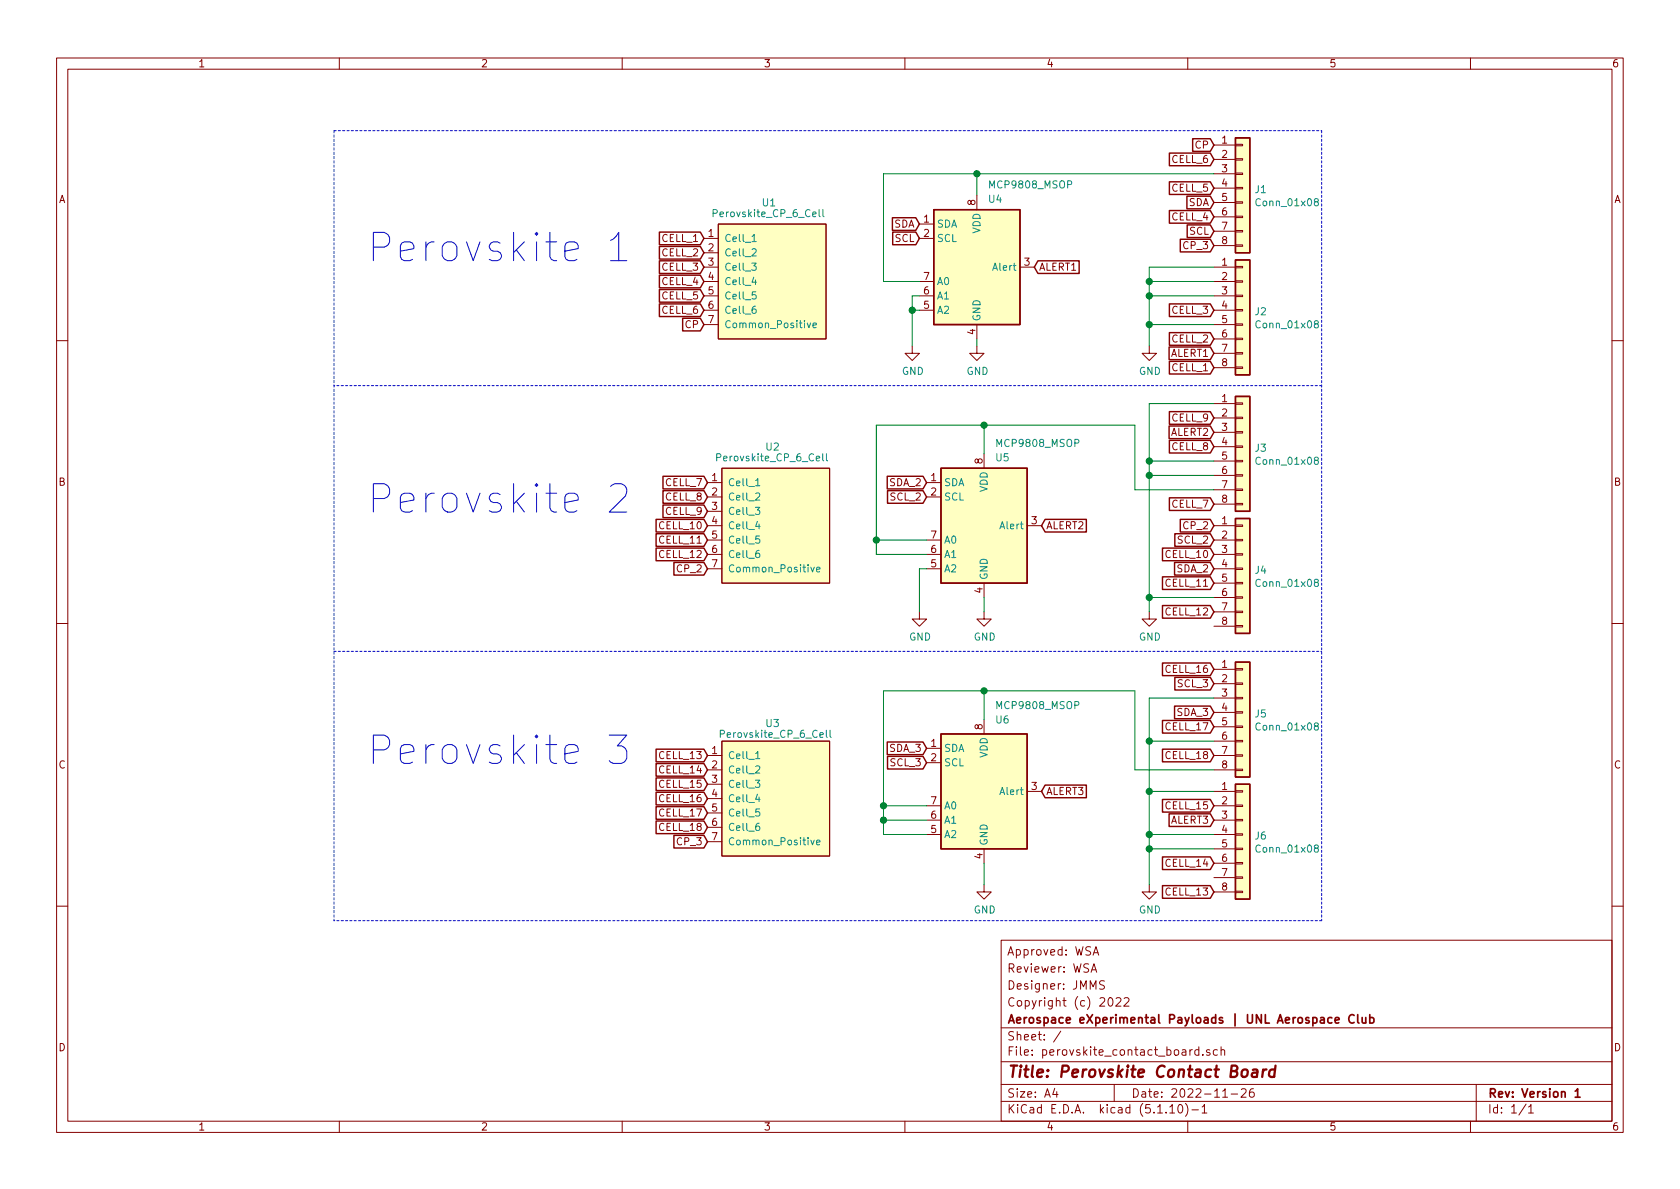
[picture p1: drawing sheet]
<svg xmlns="http://www.w3.org/2000/svg" width="297mm" height="210mm" viewBox="0 0 297 210" stroke-linecap="round" stroke-linejoin="round" font-family="sans-serif">
<g fill="none" stroke="#840000" stroke-width=".18">
<path d="M10 10.3h277v189.9h-277zM12 12.2h273v186.1h-273zM60 10.3v1.9M110 10.3v1.9M160 10.3v1.9M210 10.3v1.9M260 10.3v1.9M127 39.6h19v20.3h-19zM162.6 39.6h2.5M172.7 34.5v2.6M214.6 25.6h3.8M214.6 28.2h3.8"/>
<path d="M214.6 30.7h3.8M214.6 33.3h3.8M214.6 35.8h3.8M214.6 38.3h3.8M218.4 38.2h1.3v.3h-1.3zM218.4 35.7h1.3v.2h-1.3zM218.4 30.6h1.3v.3h-1.3zM218.4 28.1h1.3v.2h-1.3zM218.4 25.5h1.3v.3h-1.3zM218.4 33.1h1.3v.3h-1.3zM124.5 42.2h2.5M124.5 47.2h2.5"/>
<path d="M124.5 54.9h2.5M124.5 52.3h2.5M124.5 49.8h2.5M124.5 57.4h2.5M124.5 44.7h2.5M162.6 42.2h2.5M162.6 54.9h2.5M162.6 52.3h2.5M162.6 49.8h2.5M172.7 57.4v2.5M180.3 47.2h2.6M214.6 47.2h3.8"/>
<path d="M214.6 54.9h3.8M214.6 52.3h3.8M214.6 49.8h3.8M214.6 40.9h3.8M214.6 43.4h3.8M214.6 57.4h3.8M214.6 59.9h3.8M218.4 40.8h1.3v.2h-1.3zM218.4 43.3h1.3v.3h-1.3zM218.4 59.8h1.3v.3h-1.3zM218.4 57.3h1.3v.2h-1.3zM218.4 52.2h1.3v.2h-1.3z"/>
<path d="M218.4 49.7h1.3v.2h-1.3zM218.4 47.1h1.3v.3h-1.3zM218.4 54.7h1.3v.3h-1.3zM10 60.2h2M161.3 61.2v1.3h1.3l-1.3 1.2-1.3-1.2h1.3M172.7 61.2v1.3h1.3l-1.3 1.2-1.3-1.2h1.3M203.2 61.2v1.3h1.3l-1.3 1.2-1.3-1.2h1.3M214.6 62.5h3.8M214.6 65h3.8M214.6 71.4h3.8M214.6 73.9h3.8M214.6 76.4h3.8"/>
<path d="M214.6 79h3.8M218.4 62.4h1.3v.2h-1.3zM218.4 64.9h1.3v.2h-1.3zM218.4 76.3h1.3v.3h-1.3zM218.4 73.8h1.3v.2h-1.3zM218.4 71.2h1.3v.3h-1.3zM218.4 78.9h1.3v.2h-1.3zM285 60.2h2M125.1 93h2.5M125.1 95.5h2.5M125.1 98h2.5M125.1 85.3h2.5"/>
<path d="M125.1 87.9h2.5M125.1 90.4h2.5M127.6 82.8h19.1v20.3h-19.1zM163.8 95.5h2.6M163.8 98h2.6M163.8 85.3h2.6M163.8 87.9h2.6M174 80.3v2.5M181.6 93h2.5M214.6 81.5h3.8M214.6 84.1h3.8M214.6 86.6h3.8"/>
<path d="M214.6 89.1h3.8M214.6 93h3.8M214.6 95.5h3.8M214.6 98h3.8M218.4 83.9h1.3v.3h-1.3zM218.4 86.5h1.3v.2h-1.3zM218.4 89h1.3v.3h-1.3zM218.4 81.4h1.3v.3h-1.3zM218.4 97.9h1.3v.3h-1.3zM218.4 95.4h1.3v.2h-1.3zM218.4 92.8h1.3v.3h-1.3zM10 110.3h2"/>
<path d="M125.1 100.6h2.5M162.6 108.2v1.3h1.2l-1.2 1.2-1.3-1.2h1.3M163.8 100.6h2.6M174 108.2v1.3h1.3l-1.3 1.2-1.3-1.2h1.3M174 103.1v2.6M203.2 108.2v1.3h1.3l-1.3 1.2-1.3-1.2h1.3M214.6 118.4h3.8M214.6 100.6h3.8M214.6 103.1h3.8M214.6 105.7h3.8M214.6 108.2h3.8M214.6 110.7h3.8"/>
<path d="M218.4 118.2h1.3v.3h-1.3zM218.4 105.5h1.3v.3h-1.3zM218.4 108.1h1.3v.2h-1.3zM218.4 110.6h1.3v.3h-1.3zM218.4 103h1.3v.2h-1.3zM218.4 100.5h1.3v.2h-1.3zM285 110.3h2M125.1 133.6h2.5M125.1 136.1h2.5M125.1 138.7h2.5M127.6 131.1h19.1v20.3h-19.1zM163.8 132.3h2.6"/>
<path d="M163.8 134.9h2.6M174 127.2v2.6M181.6 139.9h2.5M214.6 120.9h3.8M214.6 123.4h3.8M214.6 126h3.8M214.6 128.5h3.8M214.6 131.1h3.8M214.6 133.6h3.8M214.6 136.1h3.8M214.6 139.9h3.8M218.4 130.9h1.3v.3h-1.3z"/>
<path d="M218.4 133.5h1.3v.2h-1.3zM218.4 136h1.3v.3h-1.3zM218.4 128.4h1.3v.2h-1.3zM218.4 123.3h1.3v.3h-1.3zM218.4 120.8h1.3v.2h-1.3zM218.4 125.9h1.3v.2h-1.3zM218.4 139.8h1.3v.3h-1.3zM125.1 141.2h2.5M125.1 143.8h2.5M125.1 146.3h2.5M125.1 148.8h2.5M163.8 142.5h2.6"/>
<path d="M163.8 145h2.6M163.8 147.6h2.6M174 156.5v1.2h1.3l-1.3 1.3-1.3-1.3h1.3M174 150.1v2.5M203.2 156.5v1.2h1.3l-1.3 1.3-1.3-1.3h1.3M214.6 142.5h3.8M214.6 145h3.8M214.6 147.6h3.8M214.6 150.1h3.8M214.6 152.6h3.8M214.6 155.2h3.8M214.6 157.7h3.8"/>
<path d="M218.4 152.5h1.3v.3h-1.3zM218.4 155.1h1.3v.2h-1.3zM218.4 157.6h1.3v.3h-1.3zM218.4 150h1.3v.2h-1.3zM218.4 144.9h1.3v.3h-1.3zM218.4 142.4h1.3v.2h-1.3zM218.4 147.4h1.3v.3h-1.3zM10 160.2h2M177 166.3h108v32h-108zM192.9 171.9l.5-1.5 .5 1.5M193.1 171.5h.7M193.3 168.9l.5-1.5 .5 1.5"/>
<path d="M193.4 168.5h.7M195.3 173.5l-.6-.1-.3 .3 .1 .3 .7 .4v.4l-.2 .1-.6-.1M196.1 176.5l.2-.1a.8 .8 0 0 1 .5 .8 .8 .8 0 0 1-.5 .7 1 1 0 0 1-.2-1.4zM197.3 176.6l.3-.2h.3l.3 .5-.9 1h.9M198.8 176.6l.2-.2h.3l.3 .5-.9 1h.9M285 160.2h2M60 198.3v1.9M110 198.3v1.9M160 198.3v1.9M177 194.8h108M177 191.8h108M177 187.8h108"/>
<path d="M177 181.8h108M186.5 192.5l-.4 1h1M186.8 193v1M187.6 182.3l-1.3 2M197 191.8v3M206.8 195.8l.5-.5v1.5M206.8 196.8h.9M208.5 195.4l.1-.1a.8 .8 0 0 1 .5 .8 .8 .8 0 0 1-.5 .7 1 1 0 0 1-.1-1.4zM209.6 195.1a1.71 1.71 0 0 1 0 2.3M210 198.3v1.9M210.7 196.3h1.2M212 185.7l-.5-.1-.2 .3v.6l.2 .1 .5-.1"/>
<path d="M212 185.1v1.5M212.5 195.8l.5-.5v1.5M212.5 196.8h.9M212.7 186.5v.1M213.9 185.7a.37 .37 0 0 0-.6 .1l.1 .2 .5 .2 .1 .1-.3 .3-.4-.1M215.2 185.7l-.4-.1-.3 .3 .1 .6 .2 .1 .4-.1M215.9 185.7h.1a.37 .37 0 0 1 .5 .1v.8M215.9 185.1v1.5M216.2 194h.8M217.7 193.5h1.1M219.5 192.7l.2-.2h.3l.3 .2v.3v.2l-.9 .8h.9M221.6 192.5a.59 .59 0 0 0-.7 .7l.1 .7 .2 .1 .5-.1 .1-.5-.2-.2-.4-.1-.3 .3"/>
<path d="M260 198.3v1.9M261 191.8v6.5M269.8 195.2l-1.2 2M270.3 195.8l.4-.5v1.5M270.3 196.8h.8"/>
</g>
<path d="M239.4 179.6a.7 .7 0 0 0-.9 .2 .7 .7 0 0 0 .1 .9 .55 .55 0 0 0 .8 .1M240.1 179.4v1.3l.2 .2M240.8 179.9l.1 .9 .4 .1 .2-.1M241.5 179.9v1M242.2 179.4v1.5M235.5 180l-.4-.1-.3 .3v.6l.3 .1 .4-.1M236.1 180.4l.7-.1-.1-.3-.4-.1-.2 .2v.7h.6M242.2 180l.4-.1 .3 .3-.1 .6-.2 .1-.4-.1M278.5 193l.4-.5v1.5M278.5 194h.9" fill="none" stroke="#840000" stroke-width=".3"/>
<path d="M221.5 189.2h.8l-.1 1.2M222.3 189.6l-.7 .1a.4 .4 0 0 0-.3 .3 .4 .4 0 0 0 .3 .4l.6-.1M223.3 189.1l-.1 1.3M223.9 189.1a.55 .55 0 0 0-.6 .4M225.4 189.2a.68 .68 0 0 0-1 .3v.8l.3 .1 .6-.1M225.5 188.4l-.2 2" fill="none" stroke="#840000" stroke-width=".41"/>
<g fill="#ffffc2" stroke="#ffffc2" stroke-width=".18">
<path d="M165.1 37.1h15.2v20.3h-15.2z"/>
<path d="M218.4 24.4h2.6v20.3h-2.6z"/>
<path d="M218.4 46h2.6v20.3h-2.6z"/>
<path d="M218.4 70.1h2.6v20.3h-2.6z"/>
<path d="M218.4 117.1h2.6v20.3h-2.6z"/>
<path d="M218.4 138.7h2.6v20.3h-2.6z"/>
<path d="M218.4 91.7h2.6v20.3h-2.6z"/>
<path d="M127.6 131.1h19.1v20.3h-19.1z"/>
<path d="M127.6 82.8h19.1v20.3h-19.1z"/>
<path d="M127 39.6h19v20.3h-19z"/>
<path d="M166.4 82.8h15.2v20.3h-15.2z"/>
<path d="M166.4 129.8h15.2v20.3h-15.2z"/>
</g>
<g fill="none" stroke="#840000" stroke-width=".25">
<path d="M157.8 38.5h4.1l.7 1.1-.7 1.1h-4.1zM165.1 37.1h15.2v20.3h-15.2zM206.8 37.2h7.2l.6 1.1-.6 1.2h-7.2zM206.8 32.2h7.2l.6 1.1-.6 1.1h-7.2zM206.8 27.1h7.2l.6 1.1-.6 1.1h-7.2zM209.9 34.7h4.1l.6 1.1-.6 1.1h-4.1zM209.9 39.8h4.1l.6 1.1-.6 1.1h-4.1zM210.9 24.5h3.1l.6 1.1-.6 1.2h-3.1zM218.4 24.4h2.6v20.3h-2.6zM116.6 43.6h7.2l.7 1.1-.7 1.1h-7.2zM116.6 46.1h7.2l.7 1.1-.7 1.2h-7.2zM116.6 48.7h7.2l.7 1.1-.7 1.1h-7.2z"/>
<path d="M116.6 51.2h7.2l.7 1.1-.7 1.1h-7.2zM116.6 53.7h7.2l.7 1.2-.7 1.1h-7.2zM116.6 41h7.2l.7 1.2-.7 1.1h-7.2zM120.7 56.3h3.1l.7 1.1-.7 1.1h-3.1zM157.8 41h4.1l.7 1.2-.7 1.1h-4.1zM183.5 46.1h7.3v2.3h-7.3l-.6-1.2zM206.8 58.8h7.2l.6 1.1-.6 1.2h-7.2zM206.8 53.7h7.2l.6 1.2-.6 1.1h-7.2zM208.7 42.3h5.3l.6 1.1-.6 1.1h-5.3zM218.4 46h2.6v20.3h-2.6zM206.7 61.4h7.3l.6 1.1-.6 1.1h-7.3zM206.7 75.3h7.3l.6 1.1-.6 1.2h-7.3z"/>
<path d="M206.8 77.9h7.2l.6 1.1-.6 1.1h-7.2zM206.8 72.8h7.2l.6 1.1-.6 1.1h-7.2zM206.8 63.9h7.2l.6 1.1-.6 1.1h-7.2zM218.4 70.1h2.6v20.3h-2.6zM116 91.8h8.5l.6 1.2-.6 1.1h-8.5zM116 94.4h8.5l.6 1.1-.6 1.1h-8.5zM116 96.9h8.5l.6 1.1-.6 1.2h-8.5zM117.2 84.2h7.3l.6 1.1-.6 1.2h-7.3zM117.2 86.8h7.3l.6 1.1-.6 1.1h-7.3zM117.2 89.3h7.3l.6 1.1-.6 1.1h-7.3zM119.2 99.5h5.3l.6 1.1-.6 1.1h-5.3zM156.9 84.2h6.3l.6 1.1-.6 1.2h-6.3z"/>
<path d="M156.9 86.8h6.3l.6 1.1-.6 1.1h-6.3zM166.4 82.8h15.2v20.3h-15.2zM184.8 91.8h7.3v2.3h-7.3l-.7-1.1zM205.5 96.9h8.5l.6 1.1-.6 1.2h-8.5zM206.8 88h7.2l.6 1.1-.6 1.2h-7.2zM207.7 99.5h6.3l.6 1.1-.6 1.1h-6.3zM207.7 94.4h6.3l.6 1.1-.6 1.1h-6.3zM208.7 91.8h5.3l.6 1.2-.6 1.1h-5.3zM218.4 91.7h2.6v20.3h-2.6zM205.5 102h8.5l.6 1.1-.6 1.1h-8.5zM205.5 107.1h8.5l.6 1.1-.6 1.1h-8.5zM205.5 117.2h8.5l.6 1.2-.6 1.1h-8.5z"/>
<path d="M207.7 119.8h6.3l.6 1.1-.6 1.1h-6.3zM218.4 117.1h2.6v20.3h-2.6zM116 132.5h8.5l.6 1.1-.6 1.1h-8.5zM116 135h8.5l.6 1.1-.6 1.2h-8.5zM116 137.6h8.5l.6 1.1-.6 1.1h-8.5zM156.9 131.2h6.3l.6 1.1-.6 1.1h-6.3zM156.9 133.8h6.3l.6 1.1-.6 1.1h-6.3zM166.4 129.8h15.2v20.3h-15.2zM184.8 138.8h7.3v2.3h-7.3l-.7-1.2zM205.5 127.4h8.5l.6 1.1-.6 1.1h-8.5zM205.5 132.5h8.5l.6 1.1-.6 1.1h-8.5zM207.7 124.9h6.3l.6 1.1-.6 1.1h-6.3z"/>
<path d="M218.4 138.7h2.6v20.3h-2.6zM116 142.6h8.5l.6 1.2-.6 1.1h-8.5zM116 140.1h8.5l.6 1.1-.6 1.1h-8.5zM116 145.2h8.5l.6 1.1-.6 1.1h-8.5zM119.2 147.7h5.3l.6 1.1-.6 1.2h-5.3zM205.5 156.6h8.5l.6 1.1-.6 1.1h-8.5zM205.5 151.5h8.5l.6 1.1-.6 1.2h-8.5zM205.5 141.4h8.5l.6 1.1-.6 1.1h-8.5zM206.7 143.9h7.3l.6 1.1-.6 1.1h-7.3z"/>
</g>
<g fill="none" stroke="#008484" stroke-width=".18">
<path d="M144.8 37.1v1l.2 .2M145.5 37.1v1l.2 .2M232.6 35.7l-.2-.1v-.4l.2-.1 .4 .1v.4l-.5 .1-.1 .2v.3l.2 .2 .4-.1 .1-.1-.1-.4-.1-.1M132.9 46.5h.8l-.4 .5 .4 .1v.6l-.2 .1-.6-.1M133 41.8l.3-.4v1.3M133 44.1l.5-.1 .2 .1v.2v.2l-.8 .8h.8M133 42.7h.7M133.3 49l-.3 .9h.8M133.6 54.1h-.3a.79 .79 0 0 0-.1 1.3l.5-.1v-.5l-.5-.2-.2 .3M133.7 51.6h-.7v.6l.2-.1 .5 .1v.6l-.2 .1-.5-.1M142.7 57.1l.3 .9 .3-.9M143.7 57.5l.6-.1v-.2l-.4-.1-.2 .2 .1 .6h.5"/>
<path d="M232.6 57.3l-.2-.2v-.3l.2-.1 .4 .1v.3l-.5 .2-.1 .2v.3l.2 .2 .4-.1 .1-.1-.1-.4-.1-.1M133.6 89.7h.7l-.4 .5 .4 .1v.6l-.2 .1-.5-.1M133.6 85l.4-.4v1.3M133.6 87.3l.5-.1 .2 .1v.2v.2l-.7 .7h.7M133.6 85.9h.7M133.9 92.2l-.3 .9h.8M134.2 97.3h-.2a.79 .79 0 0 0-.1 1.3l.4-.1v-.6l-.4-.1-.3 .3M134.3 94.8h-.6l-.1 .6 .2-.1 .5 .1v.5l-.2 .2-.5-.2M145.5 80.2v1.1l.1 .2M146.1 80.2v1.1l.2 .2M232.6 81.4l-.2-.1v-.3l.2-.2 .4 .1v.4l-.5 .2-.1 .1v.3l.2 .2h.4l.1-.2-.1-.4-.1-.1M143.4 100.3l.3 .8 .3-.8"/>
<path d="M144.4 100.7l.6-.1-.1-.3h-.3l-.2 .2v.6h.5M232.6 103l-.2-.1v-.3l.2-.2 .4 .1v.4l-.5 .1-.1 .2v.3l.2 .2h.4l.1-.2-.1-.4-.1-.1M133.6 138h.7l-.4 .4 .4 .2v.5l-.2 .1-.5-.1M133.6 133.2l.4-.3v1.3M133.6 135.6l.5-.2 .2 .2v.2v.2l-.7 .7h.7M133.6 134.2h.7M146.1 129.1v1.1l.2 .2M146.8 129.1v1.1l.2 .2M232.6 128.4l-.2-.1v-.3l.2-.2 .4 .1v.4l-.5 .1-.1 .2v.3l.2 .2h.4l.1-.2-.1-.4-.1-.1M133.9 140.5l-.3 .8h.8M134.2 145.6h-.2a.79 .79 0 0 0-.1 1.3l.4-.2v-.5l-.4-.1-.3 .2M134.3 143h-.6l-.1 .7 .2-.2 .5 .2v.5l-.2 .1-.5-.1"/>
<path d="M143.4 148.6l.3 .8 .3-.8M144.4 149l.6-.1-.1-.3h-.3l-.2 .1v.6h.5M232.6 150l-.2-.1v-.4l.2-.1 .4 .1v.4l-.5 .1-.1 .2v.3l.2 .2 .4-.1 .1-.1-.1-.4-.1-.1"/>
</g>
<path d="M59.1 23.1h174.6M59.1 23.1v139.7M233.7 23.1v139.7M233.7 68.2h-174.6M59.1 115.2h174.6M233.7 162.8h-174.6" fill="none" stroke="#0000c2" stroke-width=".18" stroke-dasharray=".4 .4"/>
<g fill="none" stroke="#008400" stroke-width=".18">
<path d="M172.7 30.7v3.8M214.6 30.7h-58.4v19.1h6.4M161.3 54.9h1.3M162.6 52.3h-1.3v8.9M172.7 59.9v1.3M203.2 49.8h11.4M203.2 52.3h11.4M203.2 57.4h11.4M214.6 47.2h-11.4v14M174 75.2v5.1M214.6 71.4h-11.4v36.8M154.9 95.5h8.9"/>
<path d="M203.2 84.1h11.4M203.2 81.5h11.4M214.6 86.6h-13.9v-11.4h-45.8v22.8h8.9M163.8 100.6h-1.2v7.6M174 105.7v2.5M203.2 105.7h11.4M174 122.2v5M203.2 131.1h11.4M203.2 139.9h11.4M214.6 123.4h-11.4v33.1M214.6 136.1h-13.9v-13.9h-44.5v25.4h7.6M156.2 142.5h7.6"/>
<path d="M156.2 145h7.6M174 152.6v3.9M203.2 147.6h11.4M203.2 150.1h11.4"/>
</g>
<path d="M107.9 42.5l.5-.2 1-1.2v5M107.9 46.1h2.9M107.9 86l.8-.5h1.2a1.37 1.37 0 0 1 .7 2.2l-2.9 2.8h3.1M107.7 130h3.1l-1.7 1.9a1.4 1.4 0 0 1 1.7 1v1.2l-.5 .7-.4 .2h-1.5l-.7-.5" fill="none" stroke="#0000c2" stroke-width=".18"/>
<g fill="#008400" stroke="#008400" stroke-width=".25">
<circle cx="154.9" cy="95.5" r=".51"/>
<circle cx="203.2" cy="139.9" r=".51"/>
<circle cx="203.2" cy="147.6" r=".51"/>
<circle cx="203.2" cy="52.3" r=".51"/>
<circle cx="156.2" cy="145" r=".51"/>
<circle cx="156.2" cy="142.5" r=".51"/>
<circle cx="203.2" cy="49.8" r=".51"/>
<circle cx="203.2" cy="131.1" r=".51"/>
<circle cx="174" cy="122.2" r=".51"/>
<circle cx="203.2" cy="81.5" r=".51"/>
<circle cx="203.2" cy="150.1" r=".51"/>
<circle cx="203.2" cy="84.1" r=".51"/>
<circle cx="174" cy="75.2" r=".51"/>
<circle cx="203.2" cy="105.7" r=".51"/>
<circle cx="172.7" cy="30.7" r=".51"/>
<circle cx="203.2" cy="57.4" r=".51"/>
<circle cx="161.3" cy="54.9" r=".51"/>
</g>
<g font-size="7" fill="#0000c2">
<text x="64.8" y="46.3">Perovskite 1</text>
<text x="64.8" y="90.8">Perovskite 2</text>
<text x="64.8" y="135.2">Perovskite 3</text>
</g>
<text font-size="2.8" fill="#840000" x="178" y="190.5">Title: Perovskite Contact Board</text>
<g font-size="2.1" fill="#840000">
<text x="178" y="172">Reviewer: WSA</text>
<text x="178" y="169">Approved: WSA</text>
<text x="178" y="178">Copyright (c) 2022</text>
<text x="178" y="175">Designer: JMMS</text>
<text x="178" y="184">Sheet: /</text>
<text x="178" y="181">Aerospace eXperimental Payloads | UNL Aerospace Club</text>
<text x="178" y="186.7">File: perovskite_contact_board.sch</text>
<text x="178" y="196.9">KiCad E.D.A. kicad (5.1.10)-1</text>
<text x="178" y="194.1">Size: A4</text>
<text x="200" y="194.1">Date: 2022-11-26</text>
<text x="263" y="194.1">Rev: Version 1</text>
<text x="263" y="196.9">Id: 1/1</text>
</g>
<g font-size="1.8" fill="#840000">
<text x="35" y="11.9">1</text>
<text x="85" y="11.9">2</text>
<text x="135" y="11.9">3</text>
<text x="185" y="11.9">4</text>
<text x="235" y="11.9">5</text>
<text x="285" y="11.9">6</text>
<text x="207.3" y="28.8">CELL_6</text>
<text x="211.4" y="26.3">CP</text>
<text x="216.1" y="25.4">1</text>
<text x="216.1" y="27.9">2</text>
<text x="10.4" y="35.9">A</text>
<text x="207.3" y="33.9">CELL_5</text>
<text x="216.1" y="30.5">3</text>
<text x="216.1" y="33">4</text>
<text x="216.1" y="35.6">5</text>
<text x="285.4" y="35.9">A</text>
<text x="125.2" y="41.9">1</text>
<text x="158" y="40.3">SDA</text>
<text x="163.3" y="39.4">1</text>
<text x="163.3" y="41.9">2</text>
<text x="172.5" y="36.3" transform="rotate(-90 172.5 36.3)">8</text>
<text x="207.3" y="39">CELL_4</text>
<text x="210.1" y="36.4">SDA</text>
<text x="210.3" y="41.5">SCL</text>
<text x="216.1" y="38.1">6</text>
<text x="216.1" y="40.6">7</text>
<text x="117.1" y="45.3">CELL_2</text>
<text x="117.1" y="47.9">CELL_3</text>
<text x="117.1" y="42.8">CELL_1</text>
<text x="125.2" y="44.4">2</text>
<text x="125.2" y="47">3</text>
<text x="158.2" y="42.8">SCL</text>
<text x="181.1" y="47">3</text>
<text x="183.7" y="47.9">ALERT1</text>
<text x="209.4" y="44.1">CP_3</text>
<text x="216.1" y="43.2">8</text>
<text x="216.1" y="47">1</text>
<text x="117.1" y="50.4">CELL_4</text>
<text x="117.1" y="53">CELL_5</text>
<text x="125.2" y="49.5">4</text>
<text x="125.2" y="52.1">5</text>
<text x="163.3" y="52.1">6</text>
<text x="163.3" y="49.5">7</text>
<text x="216.1" y="49.5">2</text>
<text x="216.1" y="52.1">3</text>
<text x="117.1" y="55.5">CELL_6</text>
<text x="121.2" y="58">CP</text>
<text x="125.2" y="54.6">6</text>
<text x="125.2" y="57.1">7</text>
<text x="163.3" y="54.6">5</text>
<text x="172.5" y="59.2" transform="rotate(-90 172.5 59.2)">4</text>
<text x="207.3" y="55.5">CELL_3</text>
<text x="216.1" y="54.6">4</text>
<text x="216.1" y="57.1">5</text>
<text x="216.1" y="59.7">6</text>
<text x="207" y="63.1">ALERT1</text>
<text x="207.3" y="60.6">CELL_2</text>
<text x="207.3" y="65.7">CELL_1</text>
<text x="216.1" y="62.2">7</text>
<text x="216.1" y="64.8">8</text>
<text x="216.1" y="71.1">1</text>
<text x="207" y="77.1">ALERT2</text>
<text x="207.3" y="74.5">CELL_9</text>
<text x="216.1" y="73.7">2</text>
<text x="216.1" y="76.2">3</text>
<text x="173.7" y="82" transform="rotate(-90 173.7 82)">8</text>
<text x="207.3" y="79.6">CELL_8</text>
<text x="216.1" y="78.7">4</text>
<text x="216.1" y="81.3">5</text>
<text x="216.1" y="83.8">6</text>
<text x="10.4" y="85.9">B</text>
<text x="117.7" y="86">CELL_7</text>
<text x="117.7" y="88.5">CELL_8</text>
<text x="125.9" y="85.1">1</text>
<text x="125.9" y="87.6">2</text>
<text x="157.4" y="86">SDA_2</text>
<text x="157.5" y="88.5">SCL_2</text>
<text x="164.6" y="85.1">1</text>
<text x="164.6" y="87.6">2</text>
<text x="207.3" y="89.8">CELL_7</text>
<text x="216.1" y="86.4">7</text>
<text x="216.1" y="88.9">8</text>
<text x="285.4" y="85.9">B</text>
<text x="116.7" y="93.6">CELL_10</text>
<text x="117.7" y="91.1">CELL_9</text>
<text x="125.9" y="90.2">3</text>
<text x="125.9" y="92.7">4</text>
<text x="125.9" y="95.2">5</text>
<text x="164.6" y="95.2">7</text>
<text x="182.4" y="92.7">3</text>
<text x="184.9" y="93.6">ALERT2</text>
<text x="209.4" y="93.6">CP_2</text>
<text x="216.1" y="92.7">1</text>
<text x="216.1" y="95.2">2</text>
<text x="116.7" y="96.1">CELL_11</text>
<text x="116.7" y="98.7">CELL_12</text>
<text x="119.9" y="101.2">CP_2</text>
<text x="125.9" y="97.8">6</text>
<text x="125.9" y="100.3">7</text>
<text x="164.6" y="100.3">5</text>
<text x="164.6" y="97.8">6</text>
<text x="206.3" y="98.7">CELL_10</text>
<text x="208.2" y="101.2">SDA_2</text>
<text x="208.3" y="96.1">SCL_2</text>
<text x="216.1" y="97.8">3</text>
<text x="216.1" y="100.3">4</text>
<text x="173.7" y="104.9" transform="rotate(-90 173.7 104.9)">4</text>
<text x="206.3" y="103.8">CELL_11</text>
<text x="216.1" y="102.9">5</text>
<text x="216.1" y="105.4">6</text>
<text x="216.1" y="107.9">7</text>
<text x="206.3" y="108.8">CELL_12</text>
<text x="216.1" y="110.5">8</text>
<text x="206.3" y="119">CELL_16</text>
<text x="216.1" y="118.1">1</text>
<text x="208.3" y="121.5">SCL_3</text>
<text x="216.1" y="120.6">2</text>
<text x="216.1" y="123.2">3</text>
<text x="216.1" y="125.7">4</text>
<text x="173.7" y="129" transform="rotate(-90 173.7 129)">8</text>
<text x="206.3" y="129.2">CELL_17</text>
<text x="208.2" y="126.6">SDA_3</text>
<text x="216.1" y="128.3">5</text>
<text x="216.1" y="130.8">6</text>
<text x="10.4" y="135.9">C</text>
<text x="116.7" y="134.2">CELL_13</text>
<text x="116.7" y="136.8">CELL_14</text>
<text x="125.9" y="133.3">1</text>
<text x="125.9" y="135.9">2</text>
<text x="157.4" y="133">SDA_3</text>
<text x="157.5" y="135.5">SCL_3</text>
<text x="164.6" y="132.1">1</text>
<text x="164.6" y="134.6">2</text>
<text x="206.3" y="134.2">CELL_18</text>
<text x="216.1" y="133.3">7</text>
<text x="216.1" y="135.9">8</text>
<text x="285.4" y="135.9">C</text>
<text x="116.7" y="139.3">CELL_15</text>
<text x="116.7" y="141.9">CELL_16</text>
<text x="125.9" y="138.4">3</text>
<text x="125.9" y="141">4</text>
<text x="125.9" y="143.5">5</text>
<text x="164.6" y="142.2">7</text>
<text x="182.4" y="139.7">3</text>
<text x="184.9" y="140.6">ALERT3</text>
<text x="206.3" y="143.1">CELL_15</text>
<text x="216.1" y="139.7">1</text>
<text x="216.1" y="142.2">2</text>
<text x="116.7" y="144.4">CELL_17</text>
<text x="116.7" y="146.9">CELL_18</text>
<text x="119.9" y="149.5">CP_3</text>
<text x="125.9" y="146">6</text>
<text x="125.9" y="148.6">7</text>
<text x="164.6" y="147.3">5</text>
<text x="164.6" y="144.8">6</text>
<text x="207" y="145.7">ALERT3</text>
<text x="216.1" y="144.8">3</text>
<text x="216.1" y="147.3">4</text>
<text x="216.1" y="149.9">5</text>
<text x="173.7" y="151.9" transform="rotate(-90 173.7 151.9)">4</text>
<text x="206.3" y="153.3">CELL_14</text>
<text x="216.1" y="152.4">6</text>
<text x="216.1" y="154.9">7</text>
<text x="206.3" y="158.4">CELL_13</text>
<text x="216.1" y="157.5">8</text>
<text x="10.4" y="185.9">D</text>
<text x="285.4" y="185.9">D</text>
<text x="35" y="199.9">1</text>
<text x="85" y="199.9">2</text>
<text x="135" y="199.9">3</text>
<text x="185" y="199.9">4</text>
<text x="235" y="199.9">5</text>
<text x="285" y="199.9">6</text>
</g>
<g font-size="1.8" fill="#008484">
<text x="174.9" y="35.9">U4</text>
<text x="175.2" y="33.3">MCP9808_MSOP</text>
<text x="221.9" y="34.2">J1</text>
<text x="126.5" y="38.4">Perovskite_CP_6_Cell</text>
<text x="134.8" y="36.5">U1</text>
<text x="165.6" y="40.3">SDA</text>
<text x="173.4" y="41.3" transform="rotate(-90 173.4 41.3)">VDD</text>
<text x="222.4" y="36.5">Conn_01x08</text>
<text x="128" y="42.8">Cell_1</text>
<text x="128" y="45.3">Cell_2</text>
<text x="128" y="47.9">Cell_3</text>
<text x="165.6" y="42.8">SCL</text>
<text x="175.8" y="47.9">Alert</text>
<text x="128" y="50.4">Cell_4</text>
<text x="128" y="53">Cell_5</text>
<text x="165.6" y="53">A1</text>
<text x="165.6" y="50.4">A0</text>
<text x="128" y="55.5">Cell_6</text>
<text x="128" y="58">Common_Positive</text>
<text x="165.6" y="55.5">A2</text>
<text x="173.4" y="56.9" transform="rotate(-90 173.4 56.9)">GND</text>
<text x="221.9" y="55.7">J2</text>
<text x="222.4" y="58.1">Conn_01x08</text>
<text x="159.5" y="66.3">GND</text>
<text x="170.9" y="66.3">GND</text>
<text x="201.4" y="66.3">GND</text>
<text x="127.2" y="81.6">Perovskite_CP_6_Cell</text>
<text x="135.5" y="79.7">U2</text>
<text x="176.1" y="81.6">U5</text>
<text x="176.5" y="79">MCP9808_MSOP</text>
<text x="221.9" y="79.9">J3</text>
<text x="222.4" y="82.2">Conn_01x08</text>
<text x="128.7" y="86">Cell_1</text>
<text x="128.7" y="88.5">Cell_2</text>
<text x="166.9" y="86">SDA</text>
<text x="166.9" y="88.5">SCL</text>
<text x="174.6" y="87" transform="rotate(-90 174.6 87)">VDD</text>
<text x="128.7" y="91.1">Cell_3</text>
<text x="128.7" y="93.6">Cell_4</text>
<text x="177.1" y="93.6">Alert</text>
<text x="128.7" y="96.1">Cell_5</text>
<text x="128.7" y="98.7">Cell_6</text>
<text x="128.7" y="101.2">Common_Positive</text>
<text x="166.9" y="101.2">A2</text>
<text x="166.9" y="98.7">A1</text>
<text x="166.9" y="96.1">A0</text>
<text x="221.9" y="101.5">J4</text>
<text x="174.6" y="102.6" transform="rotate(-90 174.6 102.6)">GND</text>
<text x="222.4" y="103.8">Conn_01x08</text>
<text x="160.7" y="113.3">GND</text>
<text x="172.2" y="113.3">GND</text>
<text x="201.4" y="113.3">GND</text>
<text x="176.5" y="125.4">MCP9808_MSOP</text>
<text x="127.8" y="130.5">Perovskite_CP_6_Cell</text>
<text x="135.5" y="128.6">U3</text>
<text x="176.1" y="127.9">U6</text>
<text x="221.9" y="126.9">J5</text>
<text x="222.4" y="129.2">Conn_01x08</text>
<text x="128.7" y="134.2">Cell_1</text>
<text x="128.7" y="136.8">Cell_2</text>
<text x="166.9" y="133">SDA</text>
<text x="166.9" y="135.5">SCL</text>
<text x="174.6" y="134" transform="rotate(-90 174.6 134)">VDD</text>
<text x="128.7" y="139.3">Cell_3</text>
<text x="128.7" y="141.9">Cell_4</text>
<text x="166.9" y="143.1">A0</text>
<text x="177.1" y="140.6">Alert</text>
<text x="128.7" y="144.4">Cell_5</text>
<text x="128.7" y="146.9">Cell_6</text>
<text x="128.7" y="149.5">Common_Positive</text>
<text x="166.9" y="148.2">A2</text>
<text x="166.9" y="145.7">A1</text>
<text x="174.6" y="149.6" transform="rotate(-90 174.6 149.6)">GND</text>
<text x="221.9" y="148.5">J6</text>
<text x="222.4" y="150.8">Conn_01x08</text>
<text x="172.2" y="161.5">GND</text>
<text x="201.4" y="161.5">GND</text>
</g>
</svg>
